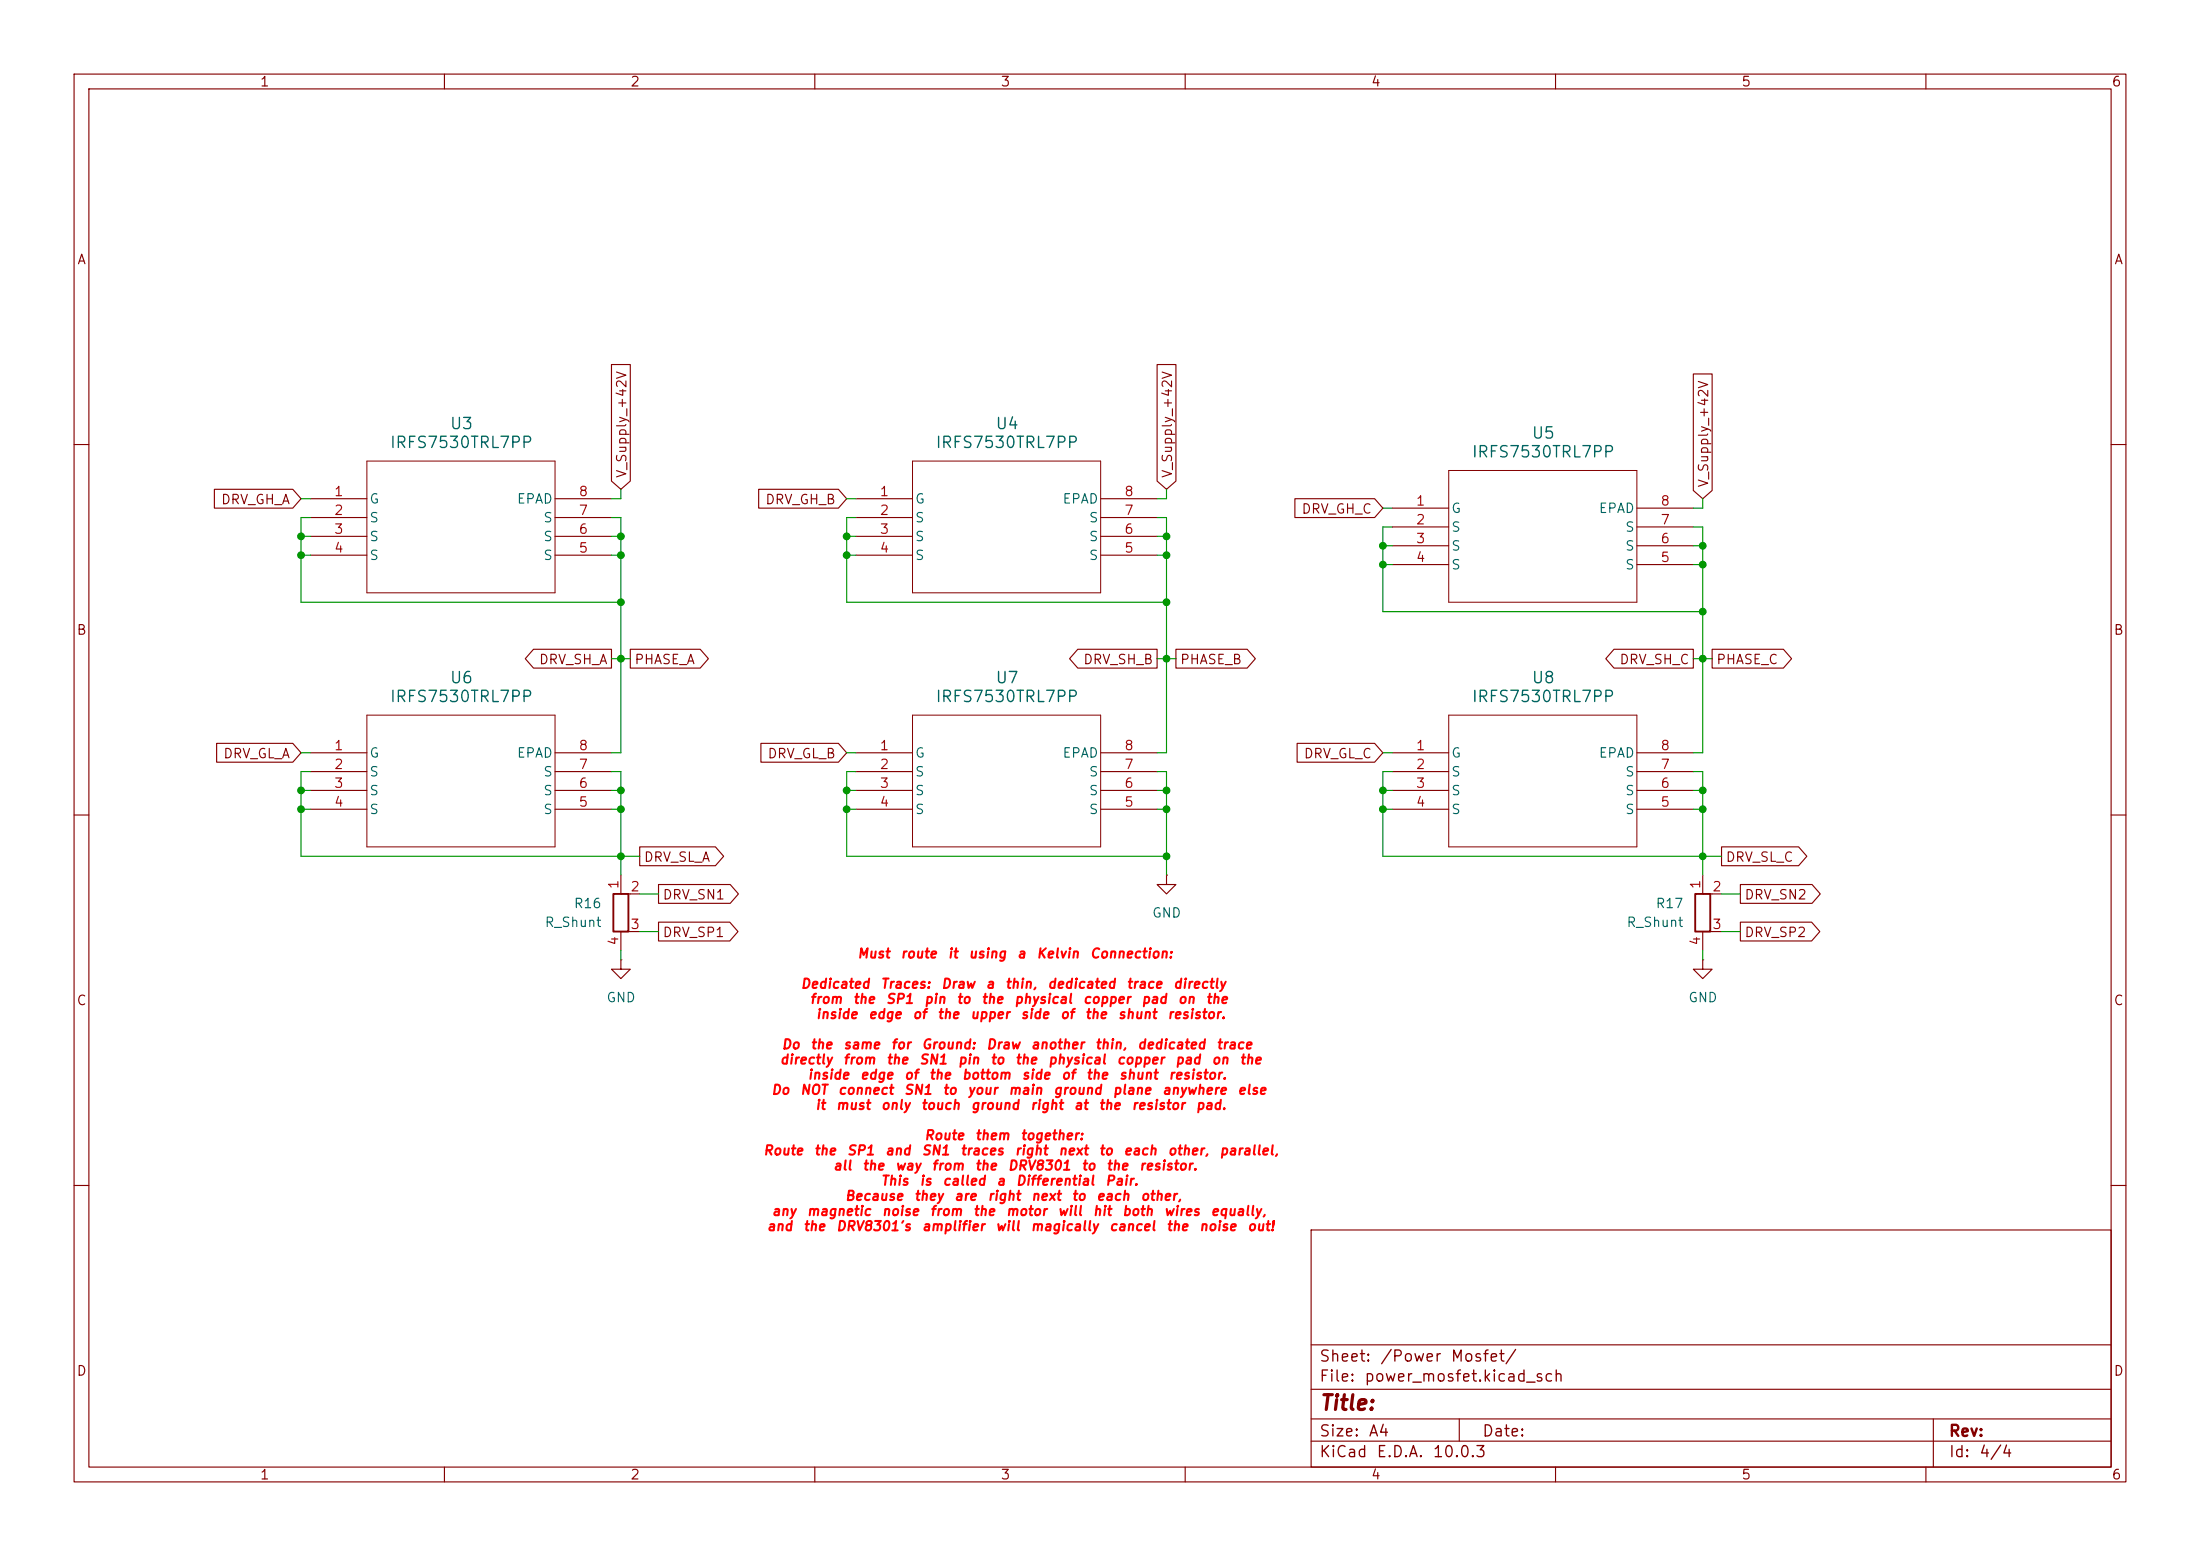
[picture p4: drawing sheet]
<svg xmlns="http://www.w3.org/2000/svg" width="297mm" height="210mm" viewBox="0 0 297 210" stroke-linecap="round" stroke-linejoin="round" font-family="sans-serif">
<g fill="none" stroke="#840000" stroke-width=".15">
<path d="M10 10h277v190h-277zM12 12h273v186h-273zM60 10v2M110 10v2M160 10v2M210 10v2M260 10v2M82.5 49.2h2.6v15.7l-1.3 1.1-1.3-1.1zM156.2 49.2h2.6v15.7l-1.3 1.1-1.3-1.1zM228.6 50.5h2.5v15.7l-1.2 1.1-1.3-1.1zM10 60h2M28.9 66h10.6l1.1 1.3-1.1 1.3h-10.6z"/>
<path d="M41.9 67.3h7.6M41.9 69.9h7.6M41.9 72.4h7.6M41.9 74.9h7.6M74.9 67.3h7.6M74.9 69.9h7.6M74.9 72.4h7.6M74.9 74.9h7.6M102.4 66h10.8l1.1 1.3-1.1 1.3h-10.8zM115.6 67.3h7.6M115.6 69.9h7.6M115.6 72.4h7.6"/>
<path d="M115.6 74.9h7.6M148.6 67.3h7.6M148.6 69.9h7.6M148.6 72.4h7.6M148.6 74.9h7.6M174.8 67.3h10.8l1.1 1.3-1.1 1.3h-10.8zM188 68.6h7.6M188 71.1h7.6M188 73.7h7.6M188 76.2h7.6M221 68.6h7.6M221 71.1h7.6"/>
<path d="M221 73.7h7.6M221 76.2h7.6M285 60h2M72 87.6h10.5v2.6h-10.5l-1.1-1.3zM85.1 87.6h9.4l1.1 1.3-1.1 1.3h-9.4zM145.5 87.6h10.7v2.6h-10.7l-1.1-1.3zM158.7 87.6h9.7l1.1 1.3-1.1 1.3h-9.7zM217.9 87.6h10.7v2.6h-10.7l-1.1-1.3zM231.1 87.6h9.7l1.1 1.3-1.1 1.3h-9.7zM10 110h2M29.2 100.3h10.3l1.1 1.3-1.1 1.3h-10.3zM41.9 101.6h7.6"/>
<path d="M41.9 104.1h7.6M41.9 106.7h7.6M41.9 109.2h7.6M74.9 101.6h7.6M74.9 104.1h7.6M74.9 106.7h7.6M74.9 109.2h7.6M83.8 118.1v2.6h2.6M86.4 114.3h10.2l1.1 1.3-1.1 1.2h-10.2zM88.9 119.4h9.7l1.1 1.3-1.1 1.2h-9.7zM102.7 100.3h10.5l1.1 1.3-1.1 1.3h-10.5zM115.6 101.6h7.6"/>
<path d="M115.6 104.1h7.6M115.6 106.7h7.6M115.6 109.2h7.6M148.6 101.6h7.6M148.6 104.1h7.6M148.6 106.7h7.6M148.6 109.2h7.6M157.5 118.1v1.3h1.2l-1.2 1.3-1.3-1.3h1.3M157.5 118.1h.1M175.1 100.3h10.5l1.1 1.3-1.1 1.3h-10.5zM188 101.6h7.6M188 104.1h7.6"/>
<path d="M188 106.7h7.6M188 109.2h7.6M221 101.6h7.6M221 104.1h7.6M221 106.7h7.6M221 109.2h7.6M229.9 118.1v2.6h2.5M232.4 114.3h10.4l1.1 1.3-1.1 1.2h-10.4zM234.9 119.4h9.7l1.1 1.3-1.1 1.2h-9.7zM285 110h2M83.8 129.5v1.3h1.3l-1.3 1.3-1.3-1.3h1.3M83.8 129.5h.1"/>
<path d="M86.4 125.7h-2.6v2.6M88.9 124.5h9.6l1.1 1.2-1.1 1.3h-9.6zM229.9 129.5v1.3h1.2l-1.2 1.3-1.3-1.3h1.3M229.9 129.5h.1M232.4 125.7h-2.5v2.6M234.9 124.5h9.7l1.1 1.2-1.1 1.3h-9.7zM10 160h2M177 166h108v32h-108zM285 160h2M60 198v2M110 198v2M160 198v2"/>
<path d="M177 194.5h108M177 191.5h108M177 187.5h108M177 181.5h108M197 191.5v3M210 198v2M260 198v2M261 191.5v6.5"/>
</g>
<path d="M82.8 120.7h2v5h-2zM228.9 120.7h2v5h-2z" fill="none" stroke="#840000" stroke-width=".25"/>
<path d="M49.5 62.2h25.4v17.8h-25.4zM123.2 62.2h25.4v17.8h-25.4zM195.6 63.5h25.4v17.8h-25.4zM49.5 96.5h25.4v17.8h-25.4zM123.2 96.5h25.4v17.8h-25.4zM195.6 96.5h25.4v17.8h-25.4z" fill="none" stroke="#840000" stroke-width=".14"/>
<g fill="none" stroke="#009600" stroke-width=".15">
<path d="M40.6 72.4h1.3M40.6 67.3h1.3M40.6 74.9h1.3M41.9 69.9h-1.3v11.4h43.2M82.5 69.9h1.3v31.7h-1.3M82.5 72.4h1.3M82.5 74.9h1.3M83.8 66v1.3h-1.3M114.3 72.4h1.3M114.3 67.3h1.3M114.3 74.9h1.3M115.6 69.9h-1.3v11.4h43.2"/>
<path d="M156.2 69.9h1.3v31.7h-1.3M156.2 72.4h1.3M156.2 74.9h1.3M157.5 66v1.3h-1.3M186.7 76.2h1.3M186.7 73.7h1.3M186.7 68.6h1.3M188 71.1h-1.3v11.5h43.2M228.6 71.1h1.3v30.5h-1.3M228.6 76.2h1.3M228.6 73.7h1.3M229.9 67.3v1.3h-1.3"/>
<path d="M82.5 88.9h2.6M156.2 88.9h2.5M228.6 88.9h2.5M40.6 106.7h1.3M40.6 109.2h1.3M40.6 101.6h1.3M41.9 104.1h-1.3v11.5h45.8M82.5 106.7h1.3M82.5 109.2h1.3M82.5 104.1h1.3v14M114.3 106.7h1.3M114.3 109.2h1.3"/>
<path d="M114.3 101.6h1.3M115.6 104.1h-1.3v11.5h43.2M156.2 106.7h1.3M156.2 109.2h1.3M156.2 104.1h1.3v14M186.7 106.7h1.3M186.7 109.2h1.3M186.7 101.6h1.3M188 104.1h-1.3v11.5h45.7M228.6 106.7h1.3M228.6 109.2h1.3M228.6 104.1h1.3v14"/>
<path d="M83.8 128.3v1.2M86.4 120.7h2.5M86.4 125.7h2.5M229.9 128.3v1.2M232.4 120.7h2.5M232.4 125.7h2.5"/>
</g>
<g fill="#009600" stroke="#009600" stroke-width=".14">
<circle cx="114.3" cy="109.2" r=".46"/>
<circle cx="114.3" cy="106.7" r=".46"/>
<circle cx="83.8" cy="115.6" r=".46"/>
<circle cx="83.8" cy="109.2" r=".46"/>
<circle cx="83.8" cy="106.7" r=".46"/>
<circle cx="157.5" cy="109.2" r=".46"/>
<circle cx="157.5" cy="115.6" r=".46"/>
<circle cx="157.5" cy="106.7" r=".46"/>
<circle cx="186.7" cy="109.2" r=".46"/>
<circle cx="186.7" cy="106.7" r=".46"/>
<circle cx="157.5" cy="88.9" r=".46"/>
<circle cx="229.9" cy="82.6" r=".46"/>
<circle cx="229.9" cy="88.9" r=".46"/>
<circle cx="229.9" cy="115.6" r=".46"/>
<circle cx="229.9" cy="109.2" r=".46"/>
<circle cx="229.9" cy="106.7" r=".46"/>
<circle cx="40.6" cy="72.4" r=".46"/>
<circle cx="40.6" cy="74.9" r=".46"/>
<circle cx="40.6" cy="106.7" r=".46"/>
<circle cx="83.8" cy="81.3" r=".46"/>
<circle cx="83.8" cy="88.9" r=".46"/>
<circle cx="83.8" cy="72.4" r=".46"/>
<circle cx="114.3" cy="72.4" r=".46"/>
<circle cx="83.8" cy="74.9" r=".46"/>
<circle cx="114.3" cy="74.9" r=".46"/>
<circle cx="157.5" cy="72.4" r=".46"/>
<circle cx="186.7" cy="76.2" r=".46"/>
<circle cx="157.5" cy="74.9" r=".46"/>
<circle cx="157.5" cy="81.3" r=".46"/>
<circle cx="186.7" cy="73.7" r=".46"/>
<circle cx="229.9" cy="73.7" r=".46"/>
<circle cx="229.9" cy="76.2" r=".46"/>
<circle cx="40.6" cy="109.2" r=".46"/>
</g>
<text font-size="2" fill="#840000" x="178" y="190.8">Title:</text>
<g font-size="1.5" fill="#006464">
<text x="60.6" y="58.3">U3</text>
<text x="134.3" y="58.3">U4</text>
<text x="206.7" y="59.6">U5</text>
<text x="52.5" y="60.9">IRFS7530TRL7PP</text>
<text x="126.2" y="60.9">IRFS7530TRL7PP</text>
<text x="198.6" y="62.1">IRFS7530TRL7PP</text>
<text x="52.5" y="95.1">IRFS7530TRL7PP</text>
<text x="60.6" y="92.6">U6</text>
<text x="126.2" y="95.1">IRFS7530TRL7PP</text>
<text x="134.3" y="92.6">U7</text>
<text x="198.6" y="95.1">IRFS7530TRL7PP</text>
<text x="206.7" y="92.6">U8</text>
</g>
<g font-size="1.5" fill="#840000">
<text x="178" y="184.2">Sheet:</text>
<text x="186.2" y="184.2">/Power</text>
<text x="195.7" y="184.2">Mosfet/</text>
<text x="178" y="186.9">File:</text>
<text x="184.1" y="186.9">power_mosfet.kicad_sch</text>
<text x="178" y="197.1">KiCad</text>
<text x="178" y="194.3">Size:</text>
<text x="184.7" y="194.3">A4</text>
<text x="185.7" y="197.1">E.D.A.</text>
<text x="193.3" y="197.1">10.0.3</text>
<text x="200" y="194.3">Date:</text>
<text x="263" y="194.3">Rev:</text>
<text x="263" y="197.1">Id:</text>
<text x="267.1" y="197.1">4/4</text>
</g>
<g font-size="1.3" fill="#840000">
<text x="35" y="12">1</text>
<text x="85" y="12">2</text>
<text x="135" y="12">3</text>
<text x="185" y="12">4</text>
<text x="235" y="12">5</text>
<text x="285" y="12">6</text>
<text x="10.3" y="36">A</text>
<text x="285.3" y="36">A</text>
<text x="84.9" y="64.6" transform="rotate(-90 84.9 64.6)">V_Supply_+42V</text>
<text x="158.5" y="64.6" transform="rotate(-90 158.5 64.6)">V_Supply_+42V</text>
<text x="230.9" y="65.9" transform="rotate(-90 230.9 65.9)">V_Supply_+42V</text>
<text x="29.8" y="68.4">DRV_GH_A</text>
<text x="103.2" y="68.4">DRV_GH_B</text>
<text x="175.6" y="69.6">DRV_GH_C</text>
<text x="10.3" y="86">B</text>
<text x="72.7" y="90">DRV_SH_A</text>
<text x="85.6" y="90">PHASE_A</text>
<text x="146.2" y="90">DRV_SH_B</text>
<text x="159.2" y="90">PHASE_B</text>
<text x="218.5" y="90">DRV_SH_C</text>
<text x="231.6" y="90">PHASE_C</text>
<text x="285.3" y="86">B</text>
<text x="30.1" y="102.7">DRV_GL_A</text>
<text x="103.5" y="102.7">DRV_GL_B</text>
<text x="175.9" y="102.7">DRV_GL_C</text>
<text x="86.8" y="116.6">DRV_SL_A</text>
<text x="232.9" y="116.6">DRV_SL_C</text>
<text x="89.4" y="121.7">DRV_SN1</text>
<text x="235.4" y="121.7">DRV_SN2</text>
<text x="89.4" y="126.8">DRV_SP1</text>
<text x="235.4" y="126.8">DRV_SP2</text>
<text x="10.3" y="136">C</text>
<text x="285.3" y="136">C</text>
<text x="10.3" y="186">D</text>
<text x="285.3" y="186">D</text>
<text x="35" y="200">1</text>
<text x="85" y="200">2</text>
<text x="135" y="200">3</text>
<text x="185" y="200">4</text>
<text x="235" y="200">5</text>
<text x="285" y="200">6</text>
</g>
<g font-size="1.3" fill="#a90000">
<text x="45" y="67.3">1</text>
<text x="45" y="69.8">2</text>
<text x="78" y="67.3">8</text>
<text x="78" y="69.8">7</text>
<text x="118.7" y="67.3">1</text>
<text x="118.7" y="69.8">2</text>
<text x="151.7" y="67.3">8</text>
<text x="151.7" y="69.8">7</text>
<text x="191.1" y="68.6">1</text>
<text x="191.1" y="71.1">2</text>
<text x="224.1" y="68.6">8</text>
<text x="224.1" y="71.1">7</text>
<text x="45" y="72.4">3</text>
<text x="45" y="74.9">4</text>
<text x="78" y="74.9">5</text>
<text x="78" y="72.4">6</text>
<text x="118.7" y="72.4">3</text>
<text x="118.7" y="74.9">4</text>
<text x="151.7" y="74.9">5</text>
<text x="151.7" y="72.4">6</text>
<text x="191.1" y="73.6">3</text>
<text x="191.1" y="76.2">4</text>
<text x="224.1" y="76.2">5</text>
<text x="224.1" y="73.6">6</text>
<text x="45" y="101.6">1</text>
<text x="78" y="101.6">8</text>
<text x="118.7" y="101.6">1</text>
<text x="151.7" y="101.6">8</text>
<text x="191.1" y="101.6">1</text>
<text x="224.1" y="101.6">8</text>
<text x="45" y="104.1">2</text>
<text x="45" y="106.7">3</text>
<text x="78" y="106.7">6</text>
<text x="78" y="104.1">7</text>
<text x="118.7" y="104.1">2</text>
<text x="118.7" y="106.7">3</text>
<text x="151.7" y="106.7">6</text>
<text x="151.7" y="104.1">7</text>
<text x="191.1" y="104.1">2</text>
<text x="191.1" y="106.7">3</text>
<text x="224.1" y="106.7">6</text>
<text x="224.1" y="104.1">7</text>
<text x="45" y="109.2">4</text>
<text x="78" y="109.2">5</text>
<text x="118.7" y="109.2">4</text>
<text x="151.7" y="109.2">5</text>
<text x="191.1" y="109.2">4</text>
<text x="224.1" y="109.2">5</text>
<text x="83.8" y="120.1" transform="rotate(-90 83.8 120.1)">1</text>
<text x="85" y="120.6">2</text>
<text x="85" y="125.7">3</text>
<text x="229.8" y="120.1" transform="rotate(-90 229.8 120.1)">1</text>
<text x="231.1" y="120.6">2</text>
<text x="231.1" y="125.7">3</text>
<text x="83.8" y="127.7" transform="rotate(-90 83.8 127.7)">4</text>
<text x="229.8" y="127.7" transform="rotate(-90 229.8 127.7)">4</text>
</g>
<g font-size="1.3" fill="#006464">
<text x="49.8" y="68.3">G</text>
<text x="49.8" y="70.8">S</text>
<text x="69.7" y="68.3">EPAD</text>
<text x="73.3" y="70.8">S</text>
<text x="123.4" y="68.3">G</text>
<text x="123.4" y="70.8">S</text>
<text x="143.4" y="68.3">EPAD</text>
<text x="146.9" y="70.8">S</text>
<text x="195.8" y="69.6">G</text>
<text x="215.7" y="69.6">EPAD</text>
<text x="49.8" y="73.4">S</text>
<text x="49.8" y="75.9">S</text>
<text x="73.3" y="75.9">S</text>
<text x="73.3" y="73.4">S</text>
<text x="123.4" y="73.4">S</text>
<text x="123.4" y="75.9">S</text>
<text x="146.9" y="75.9">S</text>
<text x="146.9" y="73.4">S</text>
<text x="195.8" y="72.1">S</text>
<text x="195.8" y="74.6">S</text>
<text x="195.8" y="77.2">S</text>
<text x="219.3" y="77.2">S</text>
<text x="219.3" y="74.6">S</text>
<text x="219.3" y="72.1">S</text>
<text x="49.8" y="102.6">G</text>
<text x="49.8" y="105.1">S</text>
<text x="49.8" y="107.7">S</text>
<text x="69.7" y="102.6">EPAD</text>
<text x="73.3" y="107.7">S</text>
<text x="73.3" y="105.1">S</text>
<text x="123.4" y="102.6">G</text>
<text x="123.4" y="105.1">S</text>
<text x="123.4" y="107.7">S</text>
<text x="143.4" y="102.6">EPAD</text>
<text x="146.9" y="107.7">S</text>
<text x="146.9" y="105.1">S</text>
<text x="195.8" y="102.6">G</text>
<text x="195.8" y="105.1">S</text>
<text x="195.8" y="107.7">S</text>
<text x="215.7" y="102.6">EPAD</text>
<text x="219.3" y="107.7">S</text>
<text x="219.3" y="105.1">S</text>
<text x="49.8" y="110.2">S</text>
<text x="73.3" y="110.2">S</text>
<text x="123.4" y="110.2">S</text>
<text x="146.9" y="110.2">S</text>
<text x="195.8" y="110.2">S</text>
<text x="219.3" y="110.2">S</text>
<text x="73.4" y="125.4">R_Shunt</text>
<text x="77.4" y="122.9">R16</text>
<text x="155.4" y="124.2">GND</text>
<text x="219.5" y="125.4">R_Shunt</text>
<text x="223.4" y="122.9">R17</text>
<text x="81.8" y="135.6">GND</text>
<text x="227.8" y="135.6">GND</text>
</g>
<g font-size="1.3" fill="#f00">
<text x="115.6" y="129.6">Must</text>
<text x="121.5" y="129.6">route</text>
<text x="127.8" y="129.6">it</text>
<text x="130.7" y="129.6">using</text>
<text x="137.2" y="129.6">a</text>
<text x="139.8" y="129.6">Kelvin</text>
<text x="147.1" y="129.6">Connection:</text>
<text x="108" y="133.7">Dedicated</text>
<text x="109.2" y="135.8">from</text>
<text x="110" y="137.8">inside</text>
<text x="115.1" y="135.8">the</text>
<text x="117.1" y="137.8">edge</text>
<text x="118.8" y="133.7">Traces:</text>
<text x="119.5" y="135.8">SP1</text>
<text x="123.1" y="137.8">of</text>
<text x="124.7" y="135.8">pin</text>
<text x="126.4" y="137.8">the</text>
<text x="127" y="133.7">Draw</text>
<text x="129" y="135.8">to</text>
<text x="130.9" y="137.8">upper</text>
<text x="132.4" y="135.8">the</text>
<text x="133" y="133.7">a</text>
<text x="135.6" y="133.7">thin,</text>
<text x="136.8" y="135.8">physical</text>
<text x="137.7" y="137.8">side</text>
<text x="141.3" y="133.7">dedicated</text>
<text x="143" y="137.8">of</text>
<text x="146.1" y="135.8">copper</text>
<text x="146.4" y="137.8">the</text>
<text x="150.8" y="137.8">shunt</text>
<text x="152" y="133.7">trace</text>
<text x="154" y="135.8">pad</text>
<text x="157.5" y="137.8">resistor.</text>
<text x="158.3" y="133.7">directly</text>
<text x="158.9" y="135.8">on</text>
<text x="162.7" y="135.8">the</text>
<text x="105.2" y="144">directly</text>
<text x="105.4" y="141.9">Do</text>
<text x="109.3" y="141.9">the</text>
<text x="113.7" y="144">from</text>
<text x="113.8" y="141.9">same</text>
<text x="119.6" y="144">the</text>
<text x="120.2" y="141.9">for</text>
<text x="124" y="144">SN1</text>
<text x="124.3" y="141.9">Ground:</text>
<text x="129.2" y="144">pin</text>
<text x="133.1" y="141.9">Draw</text>
<text x="133.6" y="144">to</text>
<text x="137" y="144">the</text>
<text x="139.1" y="141.9">another</text>
<text x="141.4" y="144">physical</text>
<text x="147.7" y="141.9">thin,</text>
<text x="150.7" y="144">copper</text>
<text x="153.5" y="141.9">dedicated</text>
<text x="158.6" y="144">pad</text>
<text x="163.5" y="144">on</text>
<text x="164.1" y="141.9">trace</text>
<text x="167.3" y="144">the</text>
<text x="104" y="148">Do</text>
<text x="107.9" y="148">NOT</text>
<text x="108.9" y="146">inside</text>
<text x="113" y="148">connect</text>
<text x="116" y="146">edge</text>
<text x="121.9" y="148">SN1</text>
<text x="122" y="146">of</text>
<text x="125.3" y="146">the</text>
<text x="127.2" y="148">to</text>
<text x="129.8" y="146">bottom</text>
<text x="130.5" y="148">your</text>
<text x="136" y="148">main</text>
<text x="137.8" y="146">side</text>
<text x="142.1" y="148">ground</text>
<text x="143.2" y="146">of</text>
<text x="146.5" y="146">the</text>
<text x="150.1" y="148">plane</text>
<text x="151" y="146">shunt</text>
<text x="156.8" y="148">anywhere</text>
<text x="157.6" y="146">resistor.</text>
<text x="167" y="148">else</text>
<text x="110" y="150.1">it</text>
<text x="112.8" y="150.1">must</text>
<text x="118.8" y="150.1">only</text>
<text x="124.2" y="150.1">touch</text>
<text x="124.7" y="154.2">Route</text>
<text x="131" y="150.1">ground</text>
<text x="131.5" y="154.2">them</text>
<text x="137.7" y="154.2">together:</text>
<text x="139" y="150.1">right</text>
<text x="144.9" y="150.1">at</text>
<text x="148.2" y="150.1">the</text>
<text x="152.7" y="150.1">resistor</text>
<text x="161.3" y="150.1">pad.</text>
<text x="102.9" y="156.2">Route</text>
<text x="109.8" y="156.2">the</text>
<text x="112.4" y="158.3">all</text>
<text x="114.2" y="156.2">SP1</text>
<text x="116.3" y="158.3">the</text>
<text x="118.8" y="160.3">This</text>
<text x="119.4" y="156.2">and</text>
<text x="120.8" y="158.3">way</text>
<text x="124" y="160.3">is</text>
<text x="124.3" y="156.2">SN1</text>
<text x="125.7" y="158.3">from</text>
<text x="127.2" y="160.3">called</text>
<text x="129.6" y="156.2">traces</text>
<text x="131.5" y="158.3">the</text>
<text x="134.4" y="160.3">a</text>
<text x="136" y="158.3">DRV8301</text>
<text x="136.9" y="156.2">right</text>
<text x="137.1" y="160.3">Differential</text>
<text x="142.8" y="156.2">next</text>
<text x="145.9" y="158.3">to</text>
<text x="148.3" y="156.2">to</text>
<text x="149.1" y="160.3">Pair.</text>
<text x="149.3" y="158.3">the</text>
<text x="151.6" y="156.2">each</text>
<text x="153.7" y="158.3">resistor.</text>
<text x="157.6" y="156.2">other,</text>
<text x="164.5" y="156.2">parallel,</text>
<text x="103.4" y="166.4">and</text>
<text x="104.1" y="164.4">any</text>
<text x="108.3" y="166.4">the</text>
<text x="108.8" y="164.4">magnetic</text>
<text x="112.8" y="166.4">DRV8301's</text>
<text x="114" y="162.4">Because</text>
<text x="119" y="164.4">noise</text>
<text x="123.3" y="162.4">they</text>
<text x="124.4" y="166.4">amplifier</text>
<text x="125.5" y="164.4">from</text>
<text x="128.7" y="162.4">are</text>
<text x="131.3" y="164.4">the</text>
<text x="133.2" y="162.4">right</text>
<text x="134.3" y="166.4">will</text>
<text x="135.7" y="164.4">motor</text>
<text x="139" y="166.4">magically</text>
<text x="139.1" y="162.4">next</text>
<text x="142.7" y="164.4">will</text>
<text x="144.6" y="162.4">to</text>
<text x="147.4" y="164.4">hit</text>
<text x="147.9" y="162.4">each</text>
<text x="149.7" y="166.4">cancel</text>
<text x="151.4" y="164.4">both</text>
<text x="153.9" y="162.4">other,</text>
<text x="157" y="164.4">wires</text>
<text x="157.4" y="166.4">the</text>
<text x="161.8" y="166.4">noise</text>
<text x="163.4" y="164.4">equally,</text>
<text x="168.3" y="166.4">out!</text>
</g>
</svg>
